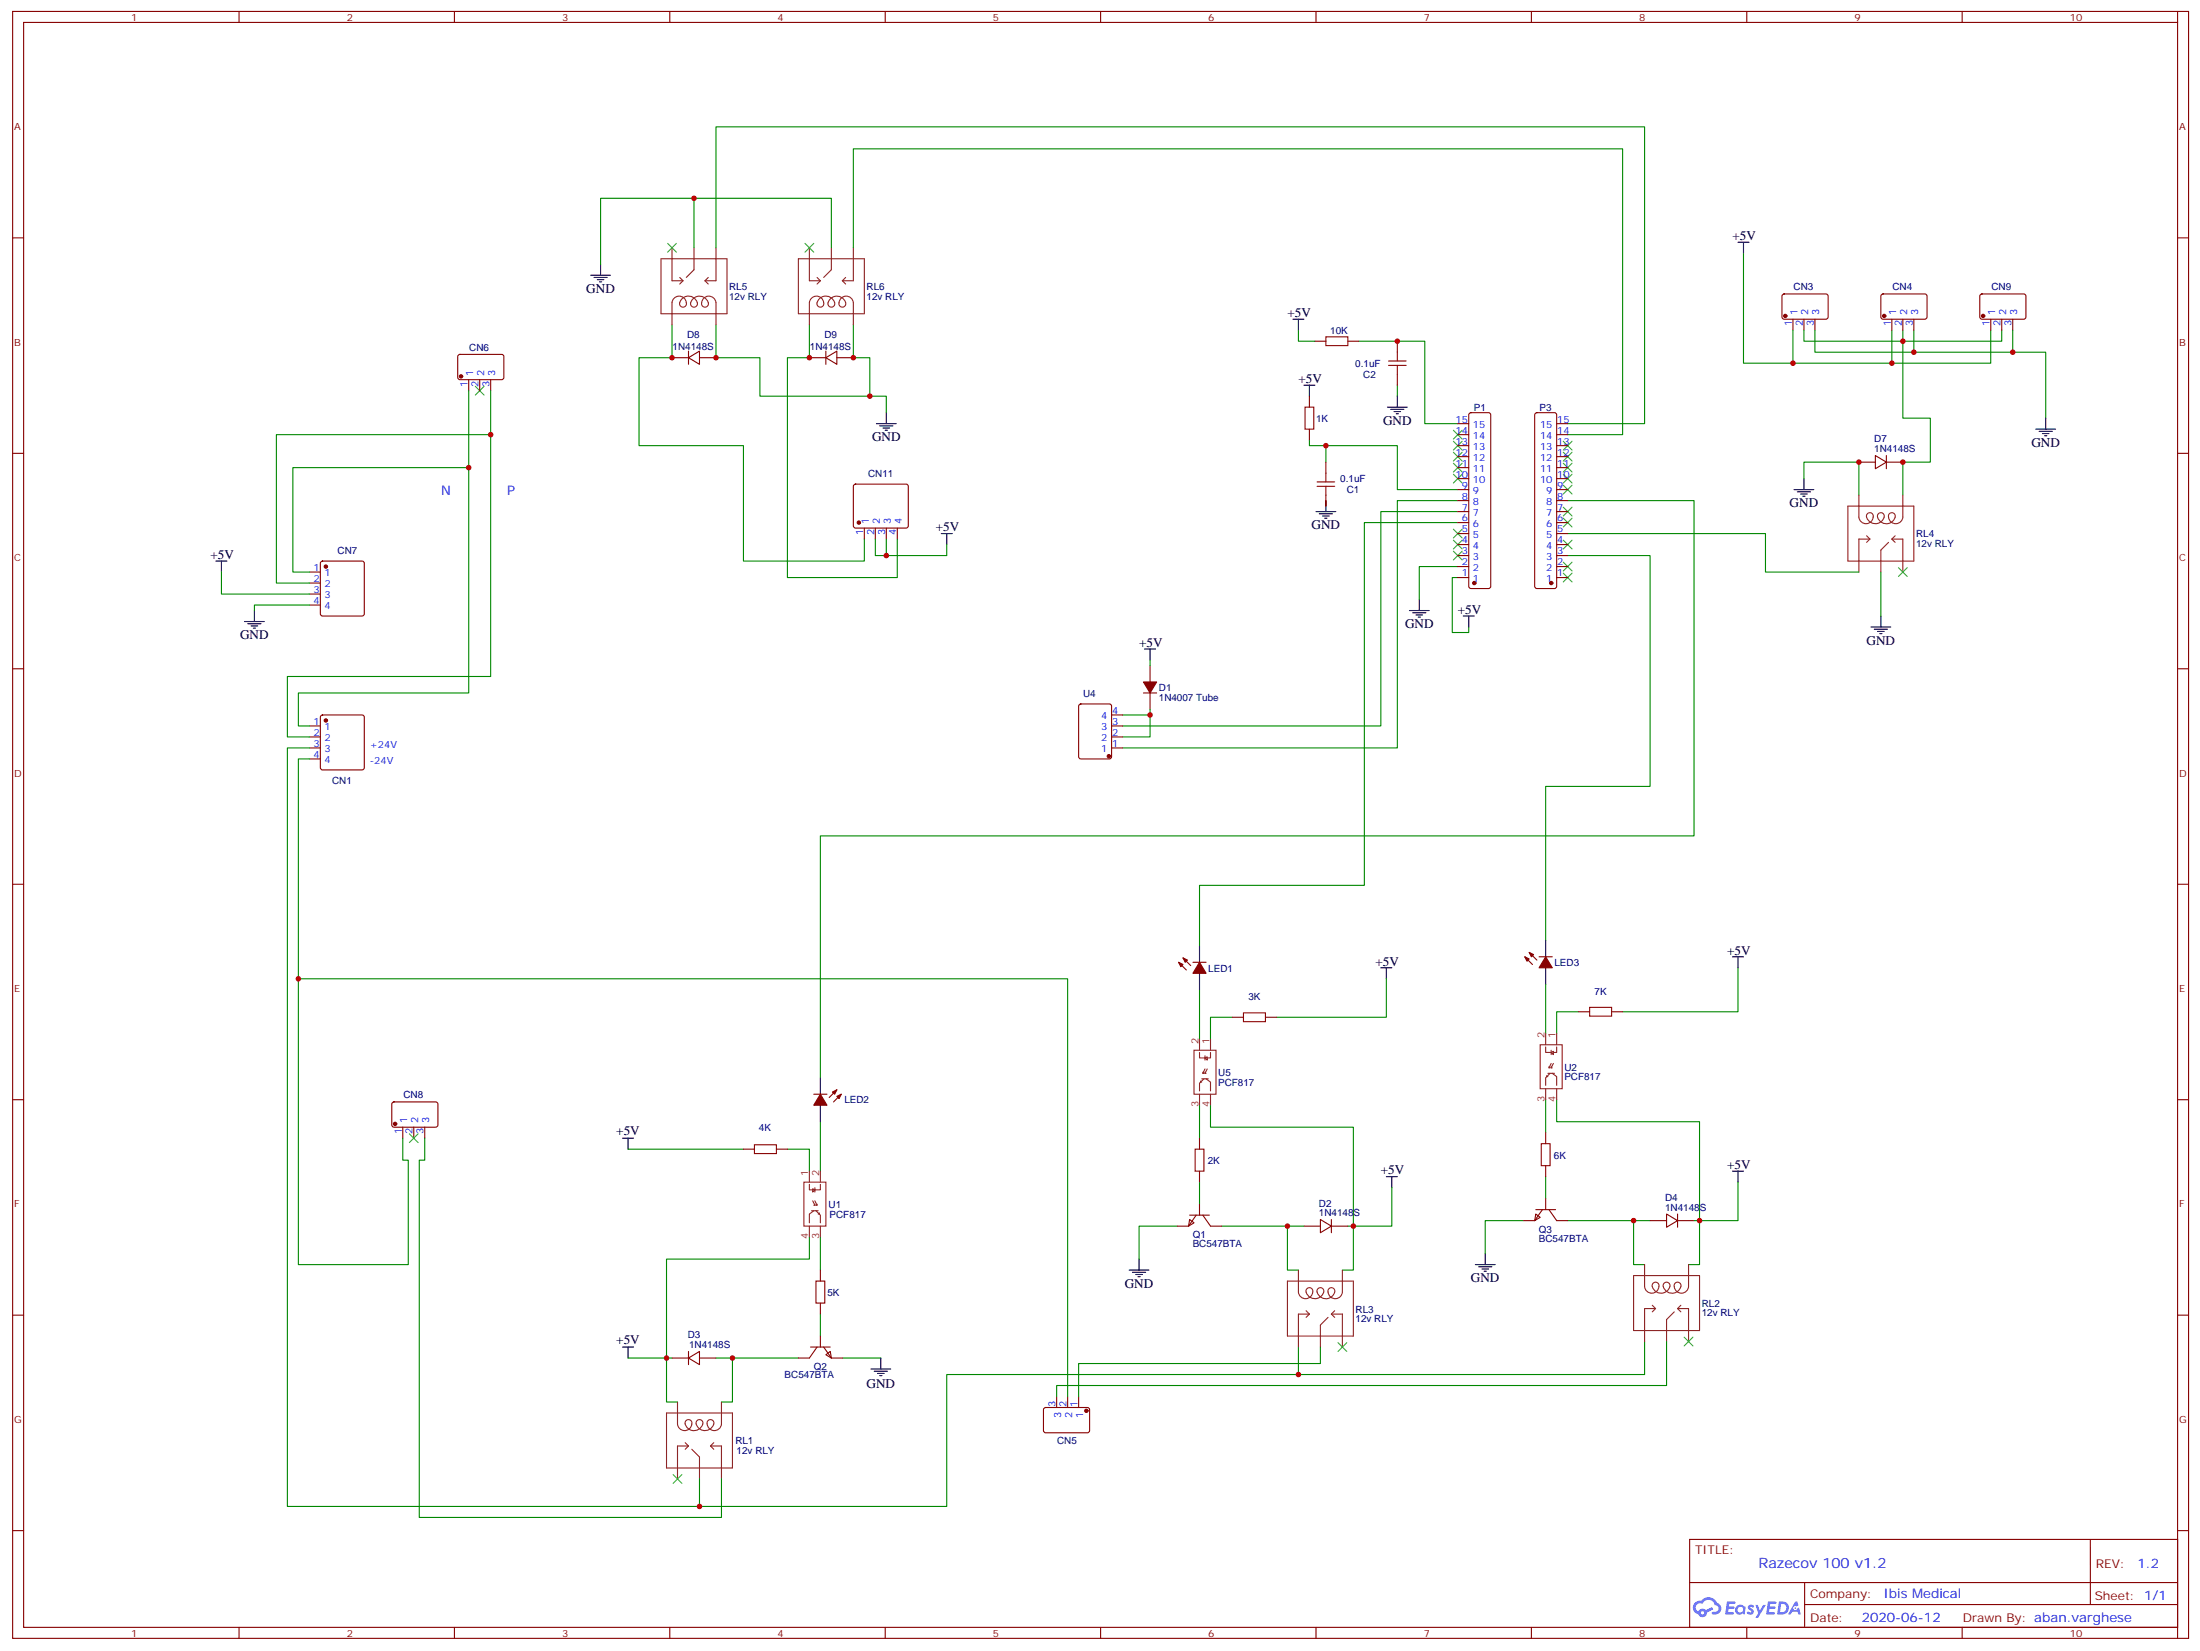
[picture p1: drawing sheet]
<svg xmlns="http://www.w3.org/2000/svg" width="706mm" height="530mm" viewBox="0 0 706 530" stroke-linecap="round" stroke-linejoin="round" font-family="sans-serif">
<g fill="none" stroke="#870000" stroke-width=".35">
<path d="M4.1 3.7h698.5v522.1h-698.5zM7.6 7.2h691.4v515.1h-691.4zM76.7 3.7v3.5M145.9 3.7v3.5M215 3.7v3.5M284.2 3.7v3.5M353.3 3.7v3.5M422.5 3.7v3.5M491.6 3.7v3.5M560.7 3.7v3.5M629.9 3.7v3.5M699 3.7v3.5"/>
<path d="M4.1 76.3h3.5M699 76.3h3.6M4.1 145.5h3.5M699 145.5h3.6M4.1 214.6h3.5M699 214.6h3.6M4.1 283.8h3.5M699 283.8h3.6M4.1 352.9h3.5M699 352.9h3.6M4.1 422.1h3.5M699 422.1h3.6"/>
<path d="M4.1 491.2h3.5M542.4 494h156.6v28.3h-156.6zM671 494.1v20.8M699 491.2h3.6M542.4 507.9h156.5M579.3 514.9h119.6M579.3 507.9v14.1M76.7 522.3v3.5M145.9 522.3v3.5M215 522.3v3.5M284.2 522.3v3.5M353.3 522.3v3.5"/>
<path d="M422.5 522.3v3.5M491.6 522.3v3.5M560.7 522.3v3.5M629.9 522.3v3.5M699 522.3v3.5"/>
</g>
<g fill="#5487ff">
<path d="M561.4 515.2a1.22 1.22 0 0 1 1.7 .3l-.4 .5a.47 .47 0 0 0-.3-.4 .47 .47 0 0 0-.5 .2l.1 .3a1.14 1.14 0 0 1 .8 1.7 1.14 1.14 0 0 1-1.9 0l-.2-.2 .5-.5 .7 .4a.29 .29 0 0 0 .3-.3 .29 .29 0 0 0-.2-.3 1.04 1.04 0 0 1-.6-1.7z"/>
<path d="M554.4 514l2.7 .1-.2 .5-1.8 .1-.1 .9h1.5l.3 .3-.4 .4h-1.5l-.2 1.1h1.7l.2 .4-.2 .3h-2.6z"/>
<path d="M567.5 514l2.7 .1-.1 .5-1.8 .1-.2 .9h1.6l.3 .3-.4 .4h-1.6l-.1 1.1h1.7l.2 .3-.2 .4h-2.7z"/>
<path d="M576.3 514h.7l.3 1.2-.6 .3a.69 .69 0 0 0-1 .3 .69 .69 0 0 0 .4 1 .69 .69 0 0 0 .9-.6l.5-.3 .6 2.2h-.8l-.3-.9h-1.7l-.5 .9h-.8z"/>
<path d="M563.5 515h.8l.6 1.9 1.1-1.9h.9l-2.6 4.2h-.8l.9-1.5z"/>
<path d="M571.1 514l-.6 4.1h1.3a2.11 2.11 0 0 0 2.5-2.1 2.11 2.11 0 0 0-2.5-2zM571.8 514.7a1.43 1.43 0 0 1 1.6 1.6 1.43 1.43 0 0 1-2 1.1z"/>
<path d="M557.4 515.6a1.54 1.54 0 0 0-.1 2.1 1.54 1.54 0 0 0 2.1 .2l.7 .2 .3-2.3-.6-.3a1.49 1.49 0 0 0-2.4 .1zM557.6 516.6a.95 .95 0 0 1 1.9 0 .95 .95 0 0 1-1.9 0z"/>
<path d="M544.1 514.3a2.18 2.18 0 0 0 1.1 3.8 1.44 1.44 0 0 0 1.6 .9 1.44 1.44 0 0 0 1.2-1.5l2-1-.5-.7-1.9 .9a1.47 1.47 0 0 0-2.4 .5 1.39 1.39 0 0 1-.7-2 1.39 1.39 0 0 1 2-.5 2.12 2.12 0 0 1 2.2-1.3 2.12 2.12 0 0 1 1.9 1.7 1.14 1.14 0 0 1 1 1.4 1.14 1.14 0 0 1-1.6 .8 .43 .43 0 0 0-.5 .3 .43 .43 0 0 0 .4 .5 1.98 1.98 0 0 0 2.5-1.2 1.98 1.98 0 0 0-1.2-2.5 3.1 3.1 0 0 0-5.3-.7l-.9 .1zM546 517.6a.55 .55 0 0 1 1.1 0 .55 .55 0 0 1-1.1 0z"/>
<circle cx="576.3" cy="516.1" r=".26"/>
</g>
<g fill="none" stroke="#000" stroke-width=".35">
<path d="M557.9 77.8h3.5M559.7 77.8v3.5M189.6 88.3h6.4M190.7 89h4.2M191.7 89.7h2.2M192.4 90.5h.7M192.8 84.8v3.5M415 102.4h3.6M416.8 102.4v3.6M281.3 136h6.4M282.4 136.7h4.2M283.5 137.4h2.1"/>
<path d="M284.2 138.1h.7M284.5 132.4v3.6M418.6 123.6h3.5M420.3 123.6v3.5M445.4 130.7h6.3M446.4 131.4h4.3M447.5 132.1h2.1M448.2 132.8h.7M448.6 127.1v3.6M653.5 137.7h6.4M654.6 138.4h4.2M655.6 139.1h2.2"/>
<path d="M656.3 139.8h.7M656.7 134.2v3.5M575.9 157.1h6.4M577 157.8h4.2M578 158.5h2.1M578.7 159.2h.7M579.1 153.6v3.5M302.2 171.2h3.5M303.9 171.2v3.6M422.5 164.2h6.3M423.5 164.9h4.2M424.6 165.6h2.1"/>
<path d="M425.3 166.3h.7M425.6 160.7v3.5M69.3 180.1h3.5M71.1 180.1v3.5M78.5 199.5h6.3M81.7 195.9v3.6M452.4 195.9h6.4M453.5 196.6h4.2M454.6 197.3h2.1M455.3 198h.7M455.6 192.4v3.5M469.7 197.7h3.6"/>
<path d="M471.5 197.7v3.5M603.8 197.7v3.5M79.6 200.2h4.2M80.6 200.9h2.1M81.3 201.6h.7M367.4 208.3h3.5M369.2 208.3v3.5M600.6 201.2h6.4M601.7 201.9h4.2M602.7 202.6h2.1M603.4 203.3h.7M385.1 303.5v5.3"/>
<path d="M385.1 312.3v5.3M443.3 310.6h3.5M445 310.6v3.5M496.2 301.8v5.3M496.2 310.6v5.3M556.2 307.1h3.5M557.9 307.1v3.5M263.3 345.9v5.3M263.3 354.7v5.3M199.8 365.3h3.6M201.6 365.3v3.5M445 377.6h3.6"/>
<path d="M446.8 377.6v3.5M556.2 375.8h3.5M557.9 375.8v3.6M362.5 407.6h6.3M363.5 408.3h4.3M364.6 409h2.1M365.3 409.7h.7M365.7 404.1v3.5M473.6 405.8h6.4M474.7 406.5h4.2M475.7 407.2h2.1M476.4 408h.7"/>
<path d="M476.8 402.3v3.5M199.8 432.3h3.6M201.6 432.3v3.5M279.6 439.3h6.3M282.8 435.8v3.5M280.6 440.1h4.3M281.7 440.8h2.1M282.4 441.5h.7"/>
</g>
<g fill="none" stroke="#008700" stroke-width=".35">
<path d="M222.8 79.5v-15.9h-30v21.2M222.8 63.6h44.1v15.9M229.8 79.5v-38.8h298.1v95.3h-24.7M273.9 79.5v-31.7h247v91.7h-17.7M559.7 81.3v35.3h15.9M215.7 104.2v10.6h-10.6v28.2h33.6v37.1h38.8v-7.1M229.8 104.2v10.6h14.1v12.3h35.3v-12.3h-5.3v-10.6M259.8 104.2v10.6h-7v70.5h35.2v-12.3M416.8 106v3.5h5.3M436.2 109.5h21.2v26.5h10.6M575.6 106v10.6h31.7v-10.6M579.1 106v3.5h31.7v-3.5"/>
<path d="M582.6 106v7h31.8v-7M639.1 106v10.6h-31.8M642.6 106v3.5h-31.8v24.7h8.9v14.1h-8.9v10.6M646.1 113h10.6v21.2M646.1 106v7h-31.7M150.5 125.4v24.7h-56.5v33.5h5.3M157.5 125.4v14.1h-68.8v47.6h10.6M157.5 139.5v77.6h-65.2v19.4h7M279.2 127.1h5.3v5.3M448.6 123.6v3.5M150.5 150.1v72.3h-54.7v10.6h3.5M420.3 141.3v1.7h28.3v14.1h19.4"/>
<path d="M425.6 143v5.3M579.1 153.6v-5.3h17.6v10.6M281 173v5.3h3.5v-5.3M303.9 174.8v3.5h-19.4M425.6 160.7v1.7M468 167.7h-30v116.4h-52.9v19.4M468 160.7h-19.4v79.3h-88.2M468 164.2h-24.7v68.8h-82.9M503.2 178.3h26.5v74.1h-33.5v49.4M503.2 160.7h40.6v107.6h-280.5v77.6M503.2 171.2h63.5v12.4h30M71.1 183.6v7h28.2"/>
<path d="M99.3 194.2h-17.6v1.7M468 185.3h-1.8v17.7h5.3v-1.8M468 181.8h-12.4v10.6M603.8 183.6v14.1M369.2 211.8v1.8M369.2 229.4v7.1h-8.8M369.2 227.7v1.7h-8.8M99.3 243.6h-3.5v162.2h35.3v-33.5h-1.8v-7M99.3 240h-7v243.4h132.2v-8.8M95.8 314.1h246.9v134.1M385.1 317.6v15.9M445 314.1v12.4h-35.2"/>
<path d="M496.2 315.9v15.9M557.9 310.6v14.1h-37M395.6 326.5h-7v7M506.8 324.7h-7.1v7.1M263.3 360v15.8M385.1 354.7v10.6M388.6 354.7v7h45.8v31.8h-1.7M496.2 352.9v10.6M499.7 352.9v7.1h45.9v31.7h-1.8M136.3 365.3v7h-1.7v114.7h97v-12.4M201.6 368.8h37.1M252.8 368.8h7v7"/>
<path d="M385.1 379.4v7M496.2 377.6v7.1M557.9 379.4v12.3h-12.3v14.1h-3.6M259.8 397v7.1h-45.8v31.7h1.7M263.3 397v10.6M378 393.5h-12.3v10.6M392.1 393.5h26.5M413.3 393.5v14.1h3.5M446.8 381.1v12.4h-12.4v14.1h-3.5M489.1 391.7h-12.3v10.6M503.2 391.7h26.5M524.4 391.7v14.1h3.5"/>
<path d="M201.6 435.8h12.4v14.1h3.5M229.8 435.8h26.5M235.1 435.8v14.1h-3.5M263.3 421.7v7.1M270.4 435.8h12.4M423.9 432.3v5.3h-77.6v10.6M527.9 430.5v10.6h-111.1v-8.8M535 430.5v14.1h-195.8v3.6M416.8 441.1h-112.9v42.3h-79.4"/>
</g>
<g fill="none" stroke="#870000" stroke-width=".35">
<path d="M572.3 94.5l.4-.2 13.7 .1 .4 .6v7l-.7 .4h-13.6l-.5-.7v-6.7zM604 94.5l.5-.2 13.7 .1 .4 .6-.1 7-.6 .4h-13.7l-.4-.7v-6.7zM635.8 94.5l.4-.2 13.7 .1 .4 .6v7l-.7 .4h-13.6l-.5-.7v-6.7zM147.2 113.9l.4-.2 13.7 .1 .4 .6v7l-.7 .4h-13.6l-.5-.7v-6.7zM215.7 114.8h5.3M221 114.8l3.5-2.1v4.2zM221 112.7v4.2M224.5 114.8h5.3M259.8 114.8h5.3M265.1 114.8l3.5-2.1v4.2zM265.1 112.7v4.2M268.6 114.8h5.3"/>
<path d="M422.1 109.5h3.5M432.7 109.5h3.5M448.6 109.5v3.5M575.6 102.4v3.6M579.1 102.4v3.6M582.6 102.4v3.6M607.3 102.4v3.6M610.8 102.4v3.6M614.4 102.4v3.6M639.1 102.4v3.6M642.6 102.4v3.6M646.1 102.4v3.6"/>
<path d="M150.5 121.8v3.6M154 121.8v3.6M157.5 121.8v3.6M420.3 127.1v3.6M420.3 137.7v3.6M448.6 120.1v3.5M468 139.5h3.5M468 136h3.5M471.7 132.6l.5-.2h5.6l.5 .2 .2 .5v55.1l-.2 .5-.5 .2h-5.6l-.5-.3-.2-.4v-55.1zM492.9 132.6l.5-.2h5.6l.5 .2 .2 .5v55.1l-.2 .5-.5 .2h-5.6l-.5-.3-.2-.4v-55.1zM499.7 139.5h3.5M499.7 136h3.5"/>
<path d="M274.2 155.6l.4-.2h16.3l.5 .2 .2 .5v12.7l-.3 .5-.4 .2h-16.3l-.5-.3-.2-.4v-12.7zM425.6 148.3v3.5M425.6 158.9v3.5M468 157.1h3.5M468 153.6h3.5M468 150.1h3.5M468 146.5h3.5M468 143h3.5M499.7 157.1h3.5M499.7 153.6h3.5M499.7 150.1h3.5M499.7 146.5h3.5"/>
<path d="M499.7 143h3.5M596.7 148.3h5.3M602 146.2l3.5 2.1-3.5 2.1zM605.5 148.3h5.3M605.5 146.2v4.2M277.5 169.5v3.5M281 169.5v3.5M284.5 169.5v3.5M288 169.5v3.5M468 178.3h3.5M468 174.8h3.5M468 171.2h3.5"/>
<path d="M468 167.7h3.5M468 164.2h3.5M468 160.7h3.5M499.7 178.3h3.5M499.7 174.8h3.5M499.7 171.2h3.5M499.7 167.7h3.5M499.7 164.2h3.5M499.7 160.7h3.5M99.3 183.6h3.5M99.3 187.1h3.5M99.3 190.6h3.5"/>
<path d="M99.3 194.2h3.5M103.1 180.3l.4-.2h12.7l.5 .2 .2 .5v16.2l-.2 .5-.5 .2h-12.7l-.5-.2-.2-.5v-16.2zM468 185.3h3.5M468 181.8h3.5M499.7 185.3h3.5M499.7 181.8h3.5M369.2 213.6v5.3M99.3 233h3.5M99.3 236.5h3.5M103.1 229.7l.4-.3h12.7l.5 .3 .2 .5v16.2l-.2 .5-.5 .2h-12.7l-.5-.2-.2-.5v-16.2zM346.5 226.1l.5-.2h9.1l.7 .4v16.6l-.4 .6-9.4 .1-.7-.5v-16.5zM356.8 233h3.6"/>
<path d="M356.8 236.5h3.6M356.8 229.4h3.6M367.1 222.4h4.2M369.2 222.4v5.3M99.3 240h3.5M99.3 243.6h3.5M356.8 240h3.6M378.4 308.8l2.4 2.5M379.8 307.4l2.4 2.5M382.9 308.8h4.3M489.5 307.1l2.4 2.4M490.9 305.6l2.5 2.5"/>
<path d="M494.1 307.1h4.2M395.6 326.5h3.6M406.2 326.5h3.6M506.8 324.7h3.5M517.3 324.7h3.6M126 353.8l.5-.2 13.7 .1 .4 .6-.1 7-.6 .4h-13.7l-.4-.7v-6.7zM261.2 351.2h4.3M268.6 349.7l-2.4 2.5M270.1 351.2l-2.5 2.4M129.3 361.7v3.6M132.8 361.7v3.6M136.3 361.7v3.6"/>
<path d="M238.7 368.8h3.5M249.2 368.8h3.6M385.1 365.3v3.5M385.1 375.8v3.6M496.2 363.5v3.5M496.2 374.1v3.5M381.9 391.4l1.4 1-1.8 1.1zM381.9 390h6.3M384 390l-2.5 3.5h-3.5M385.1 386.4v3.6M386.1 390l2.5 3.5h3.5M418.6 393.5h5.3"/>
<path d="M423.9 391.4l3.5 2.1-3.5 2.1zM427.4 393.5h5.3M427.4 391.4v4.2M493 389.6l1.4 1.1-1.7 1zM493 388.2h6.4M495.1 388.2l-2.4 3.5h-3.6M496.2 384.7v3.5M497.2 388.2l2.5 3.5h3.5M529.7 391.7h5.3M535 389.6l3.5 2.1-3.5 2.1zM538.5 391.7h5.3M538.5 389.6v4.2"/>
<path d="M263.3 407.6v3.5M263.3 418.2v3.5M215.7 435.8h5.3M221 435.8l3.5-2.1v4.2zM221 433.7v4.2M224.5 435.8h5.3M260.2 432.3h6.3M262.3 432.3l-2.5 3.5h-3.5M263.3 428.8v3.5M264.4 432.3l2.5 3.5h3.5M265.1 434.8l1.4-1.1 .4 2.1zM335.2 451.9l.5-.2 13.6 .1 .5 .6-.1 7-.6 .4-13.7-.1-.4-.6v-6.7z"/>
<path d="M339.2 448.2v3.5M342.7 448.2v3.5M346.3 448.2v3.5"/>
</g>
<g fill="none" stroke="#8c2424" stroke-width=".35">
<path d="M215.7 79.5v10.6h3.6M222.8 79.5v7.1l-2.5 2.4M229.8 79.5v10.6h-3.5M259.8 79.5v10.6h3.5M266.9 79.5v7.1l-2.5 2.4M273.9 79.5v10.6h-3.5M212.2 83h21.2v17.7h-21.2zM218.2 89l1.1 1.1M219.3 90.1l-1.1 1.1M226.3 90.1l1.1 1.1M227.4 89l-1.1 1.1M256.3 83h21.2v17.7h-21.2z"/>
<path d="M262.3 89l1 1.1M263.3 90.1l-1 1.1M270.4 90.1l1.1 1.1M271.5 89l-1.1 1.1M215.7 104.2v-7a2.29 2.29 0 0 1 2.8-2.1 2.29 2.29 0 0 1 1.7 3 1.14 1.14 0 0 1-1.7 .2 1.14 1.14 0 0 1-.1-1.6 2.86 2.86 0 0 1 3.1-1.6 2.86 2.86 0 0 1 2.3 2.7 1.13 1.13 0 0 1-1.6 .6 1.13 1.13 0 0 1-.3-1.7 2.87 2.87 0 0 1 3.2-1.6 2.87 2.87 0 0 1 2.3 2.7 1.18 1.18 0 0 1-1.7 .6 1.18 1.18 0 0 1-.3-1.8 2.3 2.3 0 0 1 2.4-1.5 2.3 2.3 0 0 1 2 2.1v7M259.8 104.2v-7a2.29 2.29 0 0 1 2.8-2.1 2.29 2.29 0 0 1 1.7 3 1.14 1.14 0 0 1-1.7 .2 1.14 1.14 0 0 1-.1-1.6 2.86 2.86 0 0 1 3.1-1.6 2.86 2.86 0 0 1 2.3 2.7 1.13 1.13 0 0 1-1.6 .6 1.13 1.13 0 0 1-.3-1.7 2.87 2.87 0 0 1 3.2-1.6 2.87 2.87 0 0 1 2.3 2.7 1.18 1.18 0 0 1-1.7 .6 1.18 1.18 0 0 1-.3-1.8 2.3 2.3 0 0 1 2.4-1.5 2.3 2.3 0 0 1 2 2.1v7M596.7 158.9v7a2.28 2.28 0 0 0 2.8 2.1 2.28 2.28 0 0 0 1.6-3 1.1 1.1 0 0 0-1.3-.4 1.1 1.1 0 0 0-.6 1.3 2.86 2.86 0 0 0 3.1 2.2 2.86 2.86 0 0 0 2.5-2.8 1.1 1.1 0 0 0-1.4-.7 1.1 1.1 0 0 0-.7 1.3 2.86 2.86 0 0 0 3.1 2.2 2.86 2.86 0 0 0 2.5-2.8 1.19 1.19 0 0 0-1.7-.5 1.19 1.19 0 0 0-.2 1.7 2.3 2.3 0 0 0 2.4 1.5 2.3 2.3 0 0 0 2-2.1v-7M593.2 162.4h21.2v17.7h-21.2zM599.2 171.9l1.1 1.1M600.3 173h-3.6v10.6M600.3 173l-1.1 1.1M606.2 174.1l-2.4 2.4v7.1"/>
<path d="M607.3 173h3.5v10.6M607.3 173l1.1 1.1M608.4 171.9l-1.1 1.1M383.3 337h7v14.2h-7zM385.1 337.7v1.8h1.7M385.1 333.5v3.5M386.8 338.8v1.4M386.8 339.5l.7-.3v1zM388.6 337.7v1.8h-1.1M388.6 333.5v3.5M494.4 335.3h7.1v14.1h-7.1zM496.2 336v1.7h1.7"/>
<path d="M496.2 331.8v3.5M497.9 337v1.5M497.9 337.7l.8-.3v1.1zM499.7 336v1.7h-1M499.7 331.8v3.5M385.1 351.2v3.5M385.4 346.9v.4h.4M385.8 346.2h2.1M386.1 344.1v.4M386.5 346.2l-1.4 1.4v2.5M386.8 344.1v.4M386.8 344.5h.4"/>
<path d="M386.8 343l-.7 1.5h.4M387.2 346.2l1.4 1.1v2.8M387.5 343l-.7 1.5M388.6 351.2v3.5M496.2 349.4v3.5M496.5 345.2v.3h.4M496.9 344.5h2.1M497.2 342.3v.4M497.6 344.5l-1.4 1.4v2.4M497.9 342.3v.4M497.9 342.7h.4M497.9 341.3l-.7 1.4h.4"/>
<path d="M498.3 344.5l1.4 1v2.8M498.7 341.3l-.8 1.4M499.7 349.4v3.5M258.1 379.4h7v14.1h-7zM259.8 375.8v3.6M263.3 375.8v3.6M259.8 380.1v1.7h1.1M259.8 393.5v3.5M260.5 388.5h2.1M260.9 385.4l.7 1.4M260.9 381.5l.7 .3-.7 .8zM261.2 386.8h.4"/>
<path d="M261.2 388.5l-1.4 1.1v2.8M261.6 381.1v1.5M261.6 386.4v.4M261.6 385.4l.7 1.4h-.4M261.9 388.5l1.4 1.5v2.4M262.3 386.4v.4M263 389.3v.3h-.4M263.3 380.1v1.7h-1.7M263.3 393.5v3.5M413.3 411.1h21.1v17.7h-21.1zM416.8 407.6v7.1a2.28 2.28 0 0 0 2.8 2 2.28 2.28 0 0 0 1.6-3 1.1 1.1 0 0 0-1.4-.3 1.1 1.1 0 0 0-.5 1.3 2.86 2.86 0 0 0 3.1 2.1 2.86 2.86 0 0 0 2.5-2.8 1.1 1.1 0 0 0-1.4-.7 1.1 1.1 0 0 0-.7 1.4 2.86 2.86 0 0 0 3.1 2.1 2.86 2.86 0 0 0 2.5-2.8 1.19 1.19 0 0 0-1.7-.5 1.19 1.19 0 0 0-.2 1.8 2.3 2.3 0 0 0 2.4 1.5 2.3 2.3 0 0 0 2-2.1v-7.1M524.4 409.4h21.2v17.6h-21.2z"/>
<path d="M527.9 405.8v7.1a2.28 2.28 0 0 0 2.8 2.1 2.28 2.28 0 0 0 1.6-3.1 1.1 1.1 0 0 0-1.3-.3 1.1 1.1 0 0 0-.6 1.3 2.86 2.86 0 0 0 3.1 2.1 2.86 2.86 0 0 0 2.5-2.8 1.1 1.1 0 0 0-1.4-.7 1.1 1.1 0 0 0-.7 1.4 2.86 2.86 0 0 0 3.1 2.1 2.86 2.86 0 0 0 2.6-2.8 1.19 1.19 0 0 0-1.8-.5 1.19 1.19 0 0 0-.2 1.8 2.3 2.3 0 0 0 2.5 1.5 2.3 2.3 0 0 0 1.9-2.1v-7.1M530.4 418.9l1.1 1M531.5 419.9h-3.6v10.6M531.5 419.9l-1.1 1.1M538.5 419.9h3.5v10.6M538.5 419.9l1.1 1.1M539.6 418.9l-1.1 1M419.3 420.7l1 1M420.3 421.7h-3.5v10.6M420.3 421.7l-1 1.1M426.3 422.8l-2.4 2.4v7.1M427.4 421.7h3.5v10.6"/>
<path d="M427.4 421.7l1 1.1M428.4 420.7l-1 1M537.5 421l-2.5 2.5v7M214 453.5h21.1v17.6h-21.1zM217.5 449.9v7.1a2.29 2.29 0 0 0 2.7 2.1 2.29 2.29 0 0 0 1.7-3.1 1.14 1.14 0 0 0-1.6-.2 1.14 1.14 0 0 0-.2 1.7 2.86 2.86 0 0 0 3.2 1.6 2.86 2.86 0 0 0 2.3-2.7 1.13 1.13 0 0 0-1.6-.7 1.13 1.13 0 0 0-.3 1.8 2.87 2.87 0 0 0 3.1 1.6 2.87 2.87 0 0 0 2.3-2.7 1.18 1.18 0 0 0-1.7-.7 1.18 1.18 0 0 0-.3 1.8 2.3 2.3 0 0 0 2.5 1.6 2.3 2.3 0 0 0 2-2.1v-7.1M220 463l1 1M221 464h-3.5v10.6M221 464l-1 1.1M222.1 465.1l2.4 2.5v7M228.1 464h3.5v10.6M228.1 464l1 1.1M229.1 463l-1 1"/>
</g>
<g fill="#870000" stroke="#870000" stroke-width=".35">
<path d="M263.3 351.2l2.2 3.5h-4.3z"/>
<path d="M267.2 350.4l1.4-.7-.7 1.5z"/>
<path d="M268.6 351.9l1.5-.7-.8 1.4z"/>
<path d="M496.2 307.1l2.1 3.5h-4.2z"/>
<path d="M490.9 305.6l1.4 .8-.7 .7z"/>
<path d="M489.5 307.1l1.4 .7-.7 .7z"/>
<path d="M385.1 308.8l2.1 3.5h-4.3z"/>
<path d="M379.8 307.4l1.4 .7-.7 .7z"/>
<path d="M378.4 308.8l1.4 .7-.7 .7z"/>
<path d="M367.1 218.9h4.2l-2.1 3.5z"/>
<circle cx="636.6" cy="101.4" r=".53"/>
<circle cx="604.8" cy="101.4" r=".53"/>
<circle cx="573.1" cy="101.4" r=".53"/>
<circle cx="348.7" cy="452.8" r=".53"/>
<circle cx="104.6" cy="181.8" r=".53"/>
<circle cx="104.6" cy="231.2" r=".53"/>
<circle cx="148" cy="120.8" r=".53"/>
<circle cx="275.7" cy="167.7" r=".53"/>
<circle cx="497.9" cy="187.1" r=".53"/>
<circle cx="473.3" cy="187.1" r=".53"/>
<circle cx="356" cy="242.7" r=".53"/>
<circle cx="126.8" cy="360.7" r=".53"/>
</g>
<g fill="none" stroke="#a10000" stroke-width=".35">
<path d="M425.6 108.1h7.1v2.8h-7.1zM445.7 115.9h5.7M445.7 117.3h5.7M448.6 113v2.9M448.6 117.3v2.8M418.9 130.7h2.8v7h-2.8zM422.8 154.7h5.6M422.8 156.1h5.6M425.6 151.8v2.9M425.6 156.1v2.8M399.2 325h7v2.9h-7zM510.3 323.3h7v2.8h-7z"/>
<path d="M242.2 367.4h7v2.8h-7zM383.6 368.8h2.9v7h-2.9zM494.8 367h2.8v7.1h-2.8zM261.9 411.1h2.9v7.1h-2.9z"/>
</g>
<g fill="none" stroke="#3c3" stroke-width=".35">
<path d="M214.3 78.1l2.8 2.8M217.1 78.1l-2.8 2.8M258.4 78.1l2.8 2.8M261.2 78.1l-2.8 2.8M152.6 124l2.8 2.8M155.4 124l-2.8 2.8M466.5 138.1l2.9 2.8M469.4 138.1l-2.9 2.8M466.5 145.1l2.9 2.9M466.5 141.6l2.9 2.8M466.5 148.7l2.9 2.8M466.5 152.2l2.9 2.8"/>
<path d="M469.4 141.6l-2.9 2.8M469.4 145.1l-2.9 2.9M469.4 148.7l-2.9 2.8M469.4 152.2l-2.9 2.8M501.8 141.6l2.8 2.8M501.8 145.1l2.8 2.9M501.8 155.7l2.8 2.8M501.8 152.2l2.8 2.8M501.8 148.7l2.8 2.8M504.6 141.6l-2.8 2.8M504.6 145.1l-2.8 2.9M504.6 155.7l-2.8 2.8"/>
<path d="M504.6 152.2l-2.8 2.8M504.6 148.7l-2.8 2.8M466.5 173.4l2.9 2.8M466.5 176.9l2.9 2.8M466.5 169.8l2.9 2.8M469.4 176.9l-2.9 2.8M469.4 173.4l-2.9 2.8M469.4 169.8l-2.9 2.8M501.8 162.8l2.8 2.8M501.8 166.3l2.8 2.8M501.8 173.4l2.8 2.8M504.6 162.8l-2.8 2.8"/>
<path d="M504.6 166.3l-2.8 2.8M504.6 173.4l-2.8 2.8M501.8 180.4l2.8 2.8M501.8 183.9l2.8 2.9M504.6 180.4l-2.8 2.8M504.6 183.9l-2.8 2.9M609.4 182.2l2.8 2.8M612.2 182.2l-2.8 2.8M131.4 363.9l2.8 2.8M134.2 363.9l-2.8 2.8M429.5 430.9l2.8 2.8M432.3 430.9l-2.8 2.8"/>
<path d="M540.6 429.1l2.9 2.8M543.5 429.1l-2.9 2.8M216.1 473.2l2.8 2.8M218.9 473.2l-2.8 2.8"/>
</g>
<g fill="#c00">
<circle cx="95.8" cy="314.1" r=".88"/>
<circle cx="224.5" cy="483.4" r=".88"/>
<circle cx="157.5" cy="139.5" r=".88"/>
<circle cx="150.5" cy="150.1" r=".88"/>
<circle cx="524.4" cy="391.7" r=".88"/>
<circle cx="222.8" cy="63.6" r=".88"/>
<circle cx="284.5" cy="178.3" r=".88"/>
<circle cx="273.9" cy="114.8" r=".88"/>
<circle cx="229.8" cy="114.8" r=".88"/>
<circle cx="610.8" cy="148.3" r=".88"/>
<circle cx="596.7" cy="148.3" r=".88"/>
<circle cx="575.6" cy="116.6" r=".88"/>
<circle cx="235.1" cy="435.8" r=".88"/>
<circle cx="214" cy="435.8" r=".88"/>
<circle cx="413.3" cy="393.5" r=".88"/>
<circle cx="434.4" cy="393.5" r=".88"/>
<circle cx="545.6" cy="391.7" r=".88"/>
<circle cx="369.2" cy="229.4" r=".88"/>
<circle cx="448.6" cy="109.5" r=".88"/>
<circle cx="425.6" cy="143" r=".88"/>
<circle cx="607.3" cy="116.6" r=".88"/>
<circle cx="614.4" cy="113" r=".88"/>
<circle cx="610.8" cy="109.5" r=".88"/>
<circle cx="646.1" cy="113" r=".88"/>
<circle cx="215.7" cy="114.8" r=".88"/>
<circle cx="259.8" cy="114.8" r=".88"/>
<circle cx="279.2" cy="127.1" r=".88"/>
<circle cx="416.8" cy="441.1" r=".88"/>
</g>
<text font-size="4.6" fill="#00f" x="564.5" y="503.1">Razecov 100 v1.2</text>
<g font-size="4.2">
<text x="556.2" y="77">+5V</text>
<text x="188.2" y="94">GND</text>
<text x="413.3" y="101.7">+5V</text>
<text x="416.8" y="122.9">+5V</text>
<text x="444" y="136.3">GND</text>
<text x="279.9" y="141.6">GND</text>
<text x="652.1" y="143.4">GND</text>
<text x="574.5" y="162.8">GND</text>
<text x="300.4" y="170.5">+5V</text>
<text x="421" y="169.8">GND</text>
<text x="67.6" y="179.4">+5V</text>
<text x="468" y="197">+5V</text>
<text x="451" y="201.6">GND</text>
<text x="77.1" y="205.1">GND</text>
<text x="365.7" y="207.6">+5V</text>
<text x="599.2" y="206.9">GND</text>
<text x="441.5" y="309.9">+5V</text>
<text x="554.4" y="306.4">+5V</text>
<text x="197.8" y="364.2">+5V</text>
<text x="443.3" y="376.9">+5V</text>
<text x="554.4" y="375.1">+5V</text>
<text x="361.1" y="413.2">GND</text>
<text x="472.2" y="411.5">GND</text>
<text x="197.8" y="431.3">+5V</text>
<text x="278.2" y="445.3">GND</text>
</g>
<g font-size="4.2" fill="#00f">
<text x="141.6" y="158.9">N</text>
<text x="162.8" y="158.9">P</text>
<text x="686.2" y="503.3">1.2</text>
<text x="604.6" y="512.9">Ibis Medical</text>
<text x="597.6" y="520.7">2020-06-12</text>
</g>
<g font-size="3.9" fill="#800">
<text x="544.2" y="498.6">TITLE:</text>
<text x="672.8" y="503.3">REV:</text>
<text x="581.1" y="512.8">Company:</text>
<text x="672.4" y="513.4">Sheet: 1/1</text>
<text x="581.1" y="520.5">Date:</text>
<text x="630.1" y="520.6">Drawn By: aban.varghese</text>
</g>
<g font-size="3.2" fill="#800">
<text x="42.2" y="6.7">1</text>
<text x="111.3" y="6.7">2</text>
<text x="180.4" y="6.7">3</text>
<text x="249.6" y="6.7">4</text>
<text x="318.7" y="6.7">5</text>
<text x="387.9" y="6.7">6</text>
<text x="457" y="6.7">7</text>
<text x="526.2" y="6.7">8</text>
<text x="595.3" y="6.7">9</text>
<text x="664.5" y="6.7">10</text>
<text x="4.6" y="41.8">A</text>
<text x="699.6" y="41.8">A</text>
<text x="4.6" y="110.9">B</text>
<text x="699.6" y="110.9">B</text>
<text x="4.6" y="180.1">C</text>
<text x="699.6" y="180.1">C</text>
<text x="4.6" y="249.2">D</text>
<text x="699.6" y="249.2">D</text>
<text x="4.6" y="318.3">E</text>
<text x="699.6" y="318.3">E</text>
<text x="4.6" y="387.5">F</text>
<text x="699.6" y="387.5">F</text>
<text x="4.6" y="456.6">G</text>
<text x="699.6" y="456.6">G</text>
<text x="42.2" y="525.3">1</text>
<text x="111.3" y="525.3">2</text>
<text x="180.4" y="525.3">3</text>
<text x="249.6" y="525.3">4</text>
<text x="318.7" y="525.3">5</text>
<text x="387.9" y="525.3">6</text>
<text x="457" y="525.3">7</text>
<text x="526.2" y="525.3">8</text>
<text x="595.3" y="525.3">9</text>
<text x="664.5" y="525.3">10</text>
</g>
<g font-size="3.2" fill="#000080">
<text x="234.1" y="93.2">RL5</text>
<text x="278.2" y="93.2">RL6</text>
<text x="575.8" y="93">CN3</text>
<text x="607.5" y="93">CN4</text>
<text x="639.3" y="93">CN9</text>
<text x="234.1" y="96.2">12v RLY</text>
<text x="278.2" y="96.2">12v RLY</text>
<text x="427.1" y="107.2">10K</text>
<text x="150.6" y="112.5">CN6</text>
<text x="215.9" y="112.4">1N4148S</text>
<text x="220.5" y="108.6">D8</text>
<text x="260" y="112.4">1N4148S</text>
<text x="264.6" y="108.6">D9</text>
<text x="435.1" y="117.8">0.1uF</text>
<text x="437.6" y="121.3">C2</text>
<text x="473.1" y="131.8">P1</text>
<text x="494.2" y="131.8">P3</text>
<text x="422.5" y="135.3">1K</text>
<text x="601.7" y="142">D7</text>
<text x="601.7" y="145.1">1N4148S</text>
<text x="278.7" y="153">CN11</text>
<text x="430.2" y="154.8">0.1uF</text>
<text x="432.3" y="158.3">C1</text>
<text x="615.1" y="172.4">RL4</text>
<text x="108.4" y="177.7">CN7</text>
<text x="615.1" y="175.5">12v RLY</text>
<text x="372" y="221.8">D1</text>
<text x="347.7" y="223.6">U4</text>
<text x="372" y="225">1N4007 Tube</text>
<text x="106.6" y="251.7">CN1</text>
<text x="387.9" y="311.9">LED1</text>
<text x="499" y="310.1">LED3</text>
<text x="400.7" y="321">3K</text>
<text x="511.9" y="319.2">7K</text>
<text x="391.1" y="345.4">U5</text>
<text x="502.2" y="346.6">PCF817</text>
<text x="502.2" y="343.6">U2</text>
<text x="129.5" y="352.4">CN8</text>
<text x="391.1" y="348.4">PCF817</text>
<text x="271.1" y="354">LED2</text>
<text x="243.6" y="363.1">4K</text>
<text x="498.8" y="371.9">6K</text>
<text x="387.7" y="373.6">2K</text>
<text x="266" y="387.6">U1</text>
<text x="423.4" y="387.3">D2</text>
<text x="534.5" y="388.5">1N4148S</text>
<text x="534.5" y="385.6">D4</text>
<text x="266.3" y="390.8">PCF817</text>
<text x="423.4" y="390.3">1N4148S</text>
<text x="494" y="395.6">Q3</text>
<text x="382.9" y="400.3">BC547BTA</text>
<text x="382.9" y="397.3">Q1</text>
<text x="494" y="398.6">BC547BTA</text>
<text x="265.6" y="415.8">5K</text>
<text x="546.3" y="419.5">RL2</text>
<text x="435.2" y="424.2">12v RLY</text>
<text x="435.2" y="421.3">RL3</text>
<text x="546.3" y="422.5">12v RLY</text>
<text x="220.8" y="429.4">D3</text>
<text x="221.2" y="432.6">1N4148S</text>
<text x="251.9" y="442.4">BC547BTA</text>
<text x="261.3" y="439.5">Q2</text>
<text x="236.1" y="463.4">RL1</text>
<text x="236.5" y="466.6">12v RLY</text>
<text x="339.4" y="463.6">CN5</text>
</g>
<g font-size="3.2" fill="#00f">
<text x="577" y="101.1" transform="rotate(-90 577 101.1)">1</text>
<text x="580.5" y="101.1" transform="rotate(-90 580.5 101.1)">2</text>
<text x="584" y="101.1" transform="rotate(-90 584 101.1)">3</text>
<text x="608.7" y="101.1" transform="rotate(-90 608.7 101.1)">1</text>
<text x="612.2" y="101.1" transform="rotate(-90 612.2 101.1)">2</text>
<text x="615.8" y="101.1" transform="rotate(-90 615.8 101.1)">3</text>
<text x="640.5" y="101.1" transform="rotate(-90 640.5 101.1)">1</text>
<text x="644" y="101.1" transform="rotate(-90 644 101.1)">2</text>
<text x="647.5" y="101.1" transform="rotate(-90 647.5 101.1)">3</text>
<text x="575.2" y="104.6" transform="rotate(-90 575.2 104.6)">1</text>
<text x="578.7" y="104.6" transform="rotate(-90 578.7 104.6)">2</text>
<text x="582.3" y="104.6" transform="rotate(-90 582.3 104.6)">3</text>
<text x="607" y="104.6" transform="rotate(-90 607 104.6)">1</text>
<text x="610.5" y="104.6" transform="rotate(-90 610.5 104.6)">2</text>
<text x="614" y="104.6" transform="rotate(-90 614 104.6)">3</text>
<text x="638.7" y="104.6" transform="rotate(-90 638.7 104.6)">1</text>
<text x="642.2" y="104.6" transform="rotate(-90 642.2 104.6)">2</text>
<text x="645.8" y="104.6" transform="rotate(-90 645.8 104.6)">3</text>
<text x="150.1" y="124" transform="rotate(-90 150.1 124)">1</text>
<text x="151.9" y="120.5" transform="rotate(-90 151.9 120.5)">1</text>
<text x="153.6" y="124" transform="rotate(-90 153.6 124)">2</text>
<text x="155.4" y="120.5" transform="rotate(-90 155.4 120.5)">2</text>
<text x="157.2" y="124" transform="rotate(-90 157.2 124)">3</text>
<text x="158.9" y="120.5" transform="rotate(-90 158.9 120.5)">3</text>
<text x="467.3" y="135.6">15</text>
<text x="472.8" y="137.4">15</text>
<text x="494.4" y="137.4">15</text>
<text x="499.9" y="135.6">15</text>
<text x="467.3" y="142.7">13</text>
<text x="467.3" y="139.1">14</text>
<text x="472.8" y="140.9">14</text>
<text x="494.4" y="140.9">14</text>
<text x="499.9" y="142.7">13</text>
<text x="499.9" y="139.1">14</text>
<text x="467.3" y="149.7">11</text>
<text x="467.3" y="146.2">12</text>
<text x="472.8" y="148">12</text>
<text x="472.8" y="144.4">13</text>
<text x="494.4" y="148">12</text>
<text x="494.4" y="144.4">13</text>
<text x="499.9" y="149.7">11</text>
<text x="499.9" y="146.2">12</text>
<text x="467.3" y="153.2">10</text>
<text x="472.8" y="155">10</text>
<text x="472.8" y="151.5">11</text>
<text x="494.4" y="155">10</text>
<text x="494.4" y="151.5">11</text>
<text x="499.9" y="153.2">10</text>
<text x="469.3" y="160.3">8</text>
<text x="469.3" y="156.8">9</text>
<text x="472.8" y="158.5">9</text>
<text x="496.4" y="158.5">9</text>
<text x="499.9" y="160.3">8</text>
<text x="499.9" y="156.8">9</text>
<text x="469.3" y="167.4">6</text>
<text x="469.3" y="163.8">7</text>
<text x="472.8" y="165.6">7</text>
<text x="472.8" y="162.1">8</text>
<text x="496.4" y="165.6">7</text>
<text x="496.4" y="162.1">8</text>
<text x="499.9" y="167.4">6</text>
<text x="499.9" y="163.8">7</text>
<text x="277.1" y="171.7" transform="rotate(-90 277.1 171.7)">1</text>
<text x="278.9" y="168.2" transform="rotate(-90 278.9 168.2)">1</text>
<text x="280.6" y="171.7" transform="rotate(-90 280.6 171.7)">2</text>
<text x="282.4" y="168.2" transform="rotate(-90 282.4 168.2)">2</text>
<text x="284.2" y="171.7" transform="rotate(-90 284.2 171.7)">3</text>
<text x="285.9" y="168.2" transform="rotate(-90 285.9 168.2)">3</text>
<text x="287.7" y="171.7" transform="rotate(-90 287.7 171.7)">4</text>
<text x="289.5" y="168.2" transform="rotate(-90 289.5 168.2)">4</text>
<text x="469.3" y="170.9">5</text>
<text x="472.8" y="172.6">5</text>
<text x="472.8" y="169.1">6</text>
<text x="496.4" y="172.6">5</text>
<text x="496.4" y="169.1">6</text>
<text x="499.9" y="170.9">5</text>
<text x="469.3" y="177.9">3</text>
<text x="469.3" y="174.4">4</text>
<text x="472.8" y="179.7">3</text>
<text x="472.8" y="176.2">4</text>
<text x="496.4" y="179.7">3</text>
<text x="496.4" y="176.2">4</text>
<text x="499.9" y="177.9">3</text>
<text x="499.9" y="174.4">4</text>
<text x="100.6" y="183.2">1</text>
<text x="104.1" y="185">1</text>
<text x="469.3" y="185">1</text>
<text x="469.3" y="181.5">2</text>
<text x="472.8" y="183.2">2</text>
<text x="496.4" y="183.2">2</text>
<text x="499.9" y="185">1</text>
<text x="499.9" y="181.5">2</text>
<text x="100.6" y="186.8">2</text>
<text x="100.6" y="190.3">3</text>
<text x="104.1" y="188.5">2</text>
<text x="472.8" y="186.8">1</text>
<text x="496.4" y="186.8">1</text>
<text x="100.6" y="193.8">4</text>
<text x="104.1" y="192.1">3</text>
<text x="104.1" y="195.6">4</text>
<text x="100.6" y="232.6">1</text>
<text x="353.5" y="230.9">4</text>
<text x="357" y="232.6">3</text>
<text x="357" y="229.1">4</text>
<text x="100.6" y="236.1">2</text>
<text x="100.6" y="239.7">3</text>
<text x="104.1" y="234.4">1</text>
<text x="104.1" y="237.9">2</text>
<text x="353.5" y="237.9">2</text>
<text x="353.5" y="234.4">3</text>
<text x="357" y="239.7">1</text>
<text x="357" y="236.1">2</text>
<text x="100.6" y="243.2">4</text>
<text x="104.1" y="241.4">3</text>
<text x="104.1" y="245">4</text>
<text x="118.7" y="245.3">-24V</text>
<text x="118.7" y="240">+24V</text>
<text x="353.5" y="241.4">1</text>
<text x="128.9" y="363.9" transform="rotate(-90 128.9 363.9)">1</text>
<text x="130.7" y="360.4" transform="rotate(-90 130.7 360.4)">1</text>
<text x="132.5" y="363.9" transform="rotate(-90 132.5 363.9)">2</text>
<text x="134.2" y="360.4" transform="rotate(-90 134.2 360.4)">2</text>
<text x="136" y="363.9" transform="rotate(-90 136 363.9)">3</text>
<text x="137.8" y="360.4" transform="rotate(-90 137.8 360.4)">3</text>
<text x="338.8" y="451.5" transform="rotate(-90 338.8 451.5)">3</text>
<text x="340.6" y="455" transform="rotate(-90 340.6 455)">3</text>
<text x="342.4" y="451.5" transform="rotate(-90 342.4 451.5)">2</text>
<text x="344.1" y="455" transform="rotate(-90 344.1 455)">2</text>
<text x="345.9" y="451.5" transform="rotate(-90 345.9 451.5)">1</text>
<text x="347.7" y="455" transform="rotate(-90 347.7 455)">1</text>
</g>
<g font-size="3.2" fill="#8d2323">
<text x="384.7" y="334.9" transform="rotate(-90 384.7 334.9)">2</text>
<text x="388.2" y="334.9" transform="rotate(-90 388.2 334.9)">1</text>
<text x="495.8" y="333.2" transform="rotate(-90 495.8 333.2)">2</text>
<text x="499.4" y="333.2" transform="rotate(-90 499.4 333.2)">1</text>
<text x="495.8" y="353.5" transform="rotate(-90 495.8 353.5)">3</text>
<text x="499.4" y="353.5" transform="rotate(-90 499.4 353.5)">4</text>
<text x="384.7" y="355.3" transform="rotate(-90 384.7 355.3)">3</text>
<text x="388.2" y="355.3" transform="rotate(-90 388.2 355.3)">4</text>
<text x="259.5" y="377.3" transform="rotate(-90 259.5 377.3)">1</text>
<text x="263" y="377.3" transform="rotate(-90 263 377.3)">2</text>
<text x="259.5" y="397.6" transform="rotate(-90 259.5 397.6)">4</text>
<text x="263" y="397.6" transform="rotate(-90 263 397.6)">3</text>
</g>
</svg>
